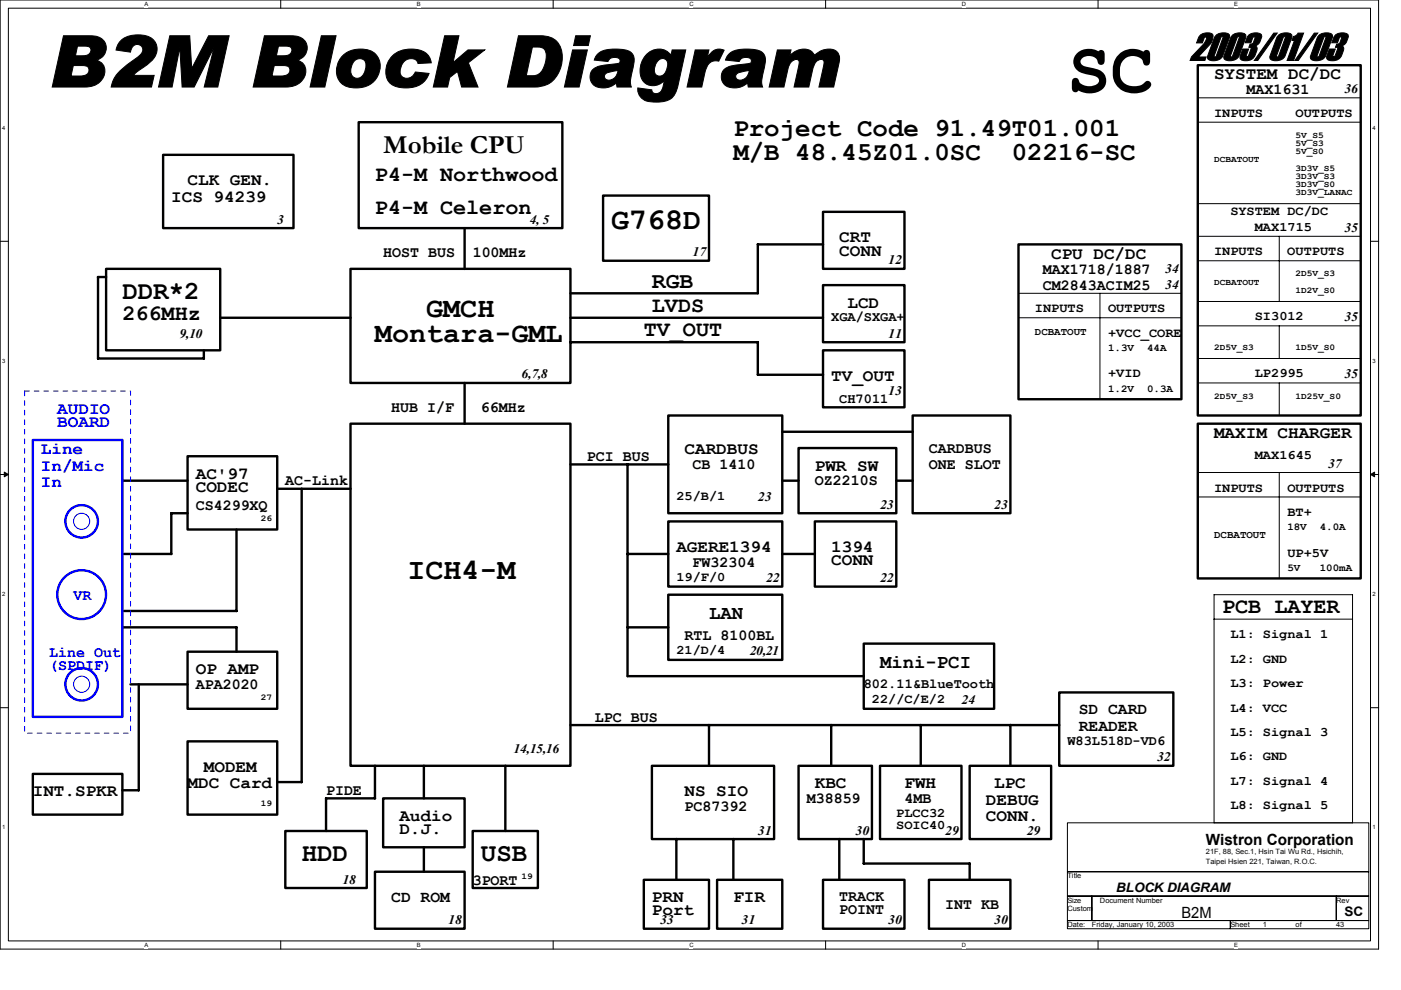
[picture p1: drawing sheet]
<svg xmlns="http://www.w3.org/2000/svg" width="297mm" height="210mm" viewBox="0 0 297 210" stroke-linecap="round" stroke-linejoin="round" font-family="sans-serif">
<path d="M0 0h292.3v201.2h-292.3zM1.8 1.7h288.8v197.8h-288.8z" fill="none" stroke="#000" stroke-width=".21"/>
<g fill="#fff">
<path d="M30.6 .2h.8v1.4h-.8z"/>
<path d="M30.6 199.7h.8v1.4h-.8z"/>
</g>
<path d="M59.5 0v1.7M59.5 199.5v1.7" fill="none" stroke="#000" stroke-width=".21"/>
<g fill="#fff">
<path d="M88.4 .2h.8v1.4h-.8z"/>
<path d="M88.4 199.7h.8v1.4h-.8z"/>
</g>
<path d="M117.3 0v1.7M117.3 199.5v1.7" fill="none" stroke="#000" stroke-width=".21"/>
<g fill="#fff">
<path d="M146.2 .2h.8v1.4h-.8z"/>
<path d="M146.2 199.7h.8v1.4h-.8z"/>
</g>
<path d="M175 0v1.7M175 199.5v1.7" fill="none" stroke="#000" stroke-width=".21"/>
<g fill="#fff">
<path d="M203.9 .2h.9v1.4h-.9z"/>
<path d="M203.9 199.7h.9v1.4h-.9z"/>
</g>
<path d="M232.8 0v1.7M232.8 199.5v1.7" fill="none" stroke="#000" stroke-width=".21"/>
<g fill="#fff">
<path d="M261.7 .2h.8v1.4h-.8z"/>
<path d="M261.7 199.7h.8v1.4h-.8z"/>
<path d="M.5 26.4h.6v1.4h-.6z"/>
<path d="M291 26.4h.7v1.4h-.7z"/>
<path d="M.5 75.9h.6v1.3h-.6z"/>
<path d="M291 75.9h.7v1.3h-.7z"/>
</g>
<path d="M0 51.2h1.8M290.6 51.2h1.7" fill="none" stroke="#000" stroke-width=".21"/>
<g fill="#fff">
<path d="M.5 125.3h.6v1.4h-.6z"/>
<path d="M291 125.3h.7v1.4h-.7z"/>
</g>
<path d="M0 100.6h1.8M290.6 100.6h1.7" fill="none" stroke="#000" stroke-width=".21"/>
<path d="M.9 100.1l.9 .5-.9 .5zM290.6 100.6l.8-.5v1z" fill="#000" stroke="#000" stroke-width=".21"/>
<g fill="#fff">
<path d="M.5 174.8h.6v1.3h-.6z"/>
<path d="M291 174.8h.7v1.3h-.7z"/>
</g>
<g fill="none" stroke="#000" stroke-width=".21">
<path d="M254 20.7h34.5M254 25.9h34.5M254 55.3h34.5M254 50.1h34.5M254 43.2h34.5M271.2 50.1v13.8M215.9 67.4h34.6M215.9 62.2h34.6M233.2 62.2v22.5M254 63.9h34.5M254 69.1h34.5M254 76h34.5"/>
<path d="M271.2 69.1v6.9M254 81.2h34.5M271.2 81.2v6.9M254 105.4h34.5M254 100.2h34.5M271.2 100.2v22.5M141.7 126.1h24.2v13.8h-24.2zM257.4 126.1v48.4M257.4 131.3h29.4M257.4 126.1h29.4M286.8 126.1v48.4M0 150.1h1.8"/>
<path d="M290.6 150.1h1.7M226.3 174.5h63.9v10.3h-63.9zM257.4 174.5h29.4M226.3 184.8h63.9v5.2h-63.9zM226.3 190h5.2v5.2h-5.2zM226.3 195.2h34.6v1.7h-34.6zM231.5 190h51.8v5.2h-51.8zM260.9 195.2h29.3v1.7h-29.3zM283.3 190h6.9v5.2h-6.9z"/>
</g>
<g fill="none" stroke="#000" stroke-width=".51">
<path d="M254 13.8h34.5v74.3h-34.5zM34.6 32.8h27.6v15.6h-27.6zM76 25.9h43.2v22.5h-43.2zM22.5 57h24.2v17.3h-24.2zM22.5 58.7h-1.7v17.3h22.4M74.3 57h46.6v24.2h-46.6zM98.5 48.4v8.6M127.9 41.5h22.4v13.8h-22.4zM160.7 51.8v10.4M160.7 51.8h13.8M174.5 44.9h17.3v12.1h-17.3zM215.9 51.8h34.6v32.8h-34.6z"/>
<path d="M43.2 74.3v1.7M46.7 67.4h27.6M120.9 67.4h53.6M120.9 72.6l39.8-.1v7h13.8M120.9 62.2h39.8M174.5 60.5h17.3v12.1h-17.3zM174.5 74.3h17.3v12.1h-17.3zM39.8 96.7h19v15.6h-19zM74.3 89.8h46.6v72.6h-46.6zM98.5 81.2v8.7M120.9 98.5h20.8M133.1 98.4v45h50.1"/>
<path d="M141.7 88.1h24.2v20.7h-24.2zM165.9 91.5h27.6M169.3 95h20.7v13.8h-20.7zM193.5 88.1h20.7v20.7h-20.7zM254 89.8h34.5v32.8h-34.5zM25.9 101.9h13.9M39.8 108.8h-3.5v8.7h-10.4M50.1 112.3l.1 17.2h-24.3M58.8 103.6h15.5M64 103.6v62.2M133.1 117.5h8.6M141.7 110.6h24.2v13.8h-24.2z"/>
<path d="M165.9 101.9h3.4M165.9 117.5h6.9M172.8 110.6h17.2v13.8h-17.2zM190 101.9h3.5M25.9 133h24.3l-.1 5.2M39.8 138.2h19v12.1h-19zM133.1 133h8.6M141.7 126.1h24.2v13.8h-24.2zM183.1 136.5h27.7v13.8h-27.7zM27.7 145.1h12.1M29.4 145.1v22.5M39.8 157.2h19v15.5h-19z"/>
<path d="M120.9 153.7h103.7M150.3 153.7v8.7M176.2 153.7v8.7M195.2 153.7v8.7M214.2 153.7v8.7M224.6 146.8h24.2v15.6h-24.2zM7 164.1h18.9v8.6h-18.9zM25.9 167.6h3.5M58.8 165.8h5.2M60.5 176.2h17.3v12.1h-17.3zM79.5 162.3v7h-10.4v6.9M81.2 169.3h17.3v10.3h-17.3z"/>
<path d="M89.9 162.3v7M89.9 179.6v5.2M100.2 176.2h13.8v12.1h-13.8zM107.1 162.3v13.9M138.2 162.4h25.9v15.5h-25.9zM143.4 177.9v8.6M155.5 177.9v8.6M169.3 162.4h15.6v15.5h-15.6zM177.9 177.9v8.6M183.1 177.9v5.2h22.5v3.4M186.6 162.4h17.3v15.5h-17.3zM205.6 162.4h17.3v15.5h-17.3z"/>
<path d="M79.5 184.8h19v12.1h-19zM136.5 186.5h13.8v10.4h-13.8zM152 186.5h13.9v10.4h-13.9zM174.5 186.5h17.3v10.4h-17.3zM197 186.5h17.2v10.4h-17.2z"/>
</g>
<g fill="none" stroke="#00f" stroke-width=".51">
<path d="M7 93.3h18.9v58.7h-18.9z"/>
<circle cx="17.3" cy="110.5" r="3.4"/>
<circle cx="17.3" cy="126.1" r="5.2"/>
<circle cx="17.3" cy="145.1" r="3.4"/>
</g>
<path d="M5.2 82.9h22.5v72.5h-22.5v-72.5" fill="none" stroke="#00f" stroke-width=".21" stroke-dasharray="1 1 1 1 1 1 1 1"/>
<g fill="none" stroke="#00f" stroke-width=".21">
<circle cx="17.3" cy="110.5" r="1.71"/>
<circle cx="17.3" cy="145.1" r="1.71"/>
</g>
<g font-size="15.2">
<text x="10.4" y="18.5">B2M Block Diagram</text>
<text x="226.3" y="19.6">SC</text>
</g>
<text font-size="8.8" x="252.2" y="12.8">2003/01/03</text>
<g font-size="6.4">
<text x="129.6" y="48.5">G768D</text>
<text x="86.4" y="122.8">ICH4-M</text>
</g>
<g font-size="6.1">
<text x="90.4" y="67.2">GMCH</text>
<text x="79.5" y="72.5">Montara-GML</text>
</g>
<g font-size="5.5">
<text x="155.5" y="28.8">Project Code 91.49T01.001</text>
<text x="81.2" y="32.4">Mobile CPU</text>
<text x="155.5" y="34">M/B 48.45Z01.0SC</text>
<text x="214.5" y="34">02216-SC</text>
<text x="25.9" y="63.3">DDR*2</text>
<text x="64" y="182.5">HDD</text>
<text x="102" y="182.5">USB</text>
</g>
<text font-size="4.8" x="138.2" y="61.1">RGB</text>
<g font-size="4.7">
<text x="79.5" y="38.4">P4-M Northwood</text>
<text x="79.5" y="45.4">P4-M Celeron</text>
<text x="25.9" y="67.8">266MHz</text>
<text x="136.5" y="71.3">TV_OUT</text>
<text x="138.2" y="66.1">LVDS</text>
<text x="259.1" y="130">PCB LAYER</text>
</g>
<g font-size="4.1">
<text x="150.3" y="131.3">LAN</text>
<text x="186.6" y="141.7">Mini-PCI</text>
</g>
<g font-size="3.6">
<text x="257.4" y="16.8">SYSTEM DC/DC</text>
<text x="39.8" y="39.3">CLK GEN.</text>
<text x="36.3" y="42.8">ICS 94239</text>
<text x="177.9" y="51.4">CRT</text>
<text x="177.9" y="54.2">CONN</text>
<text x="222.9" y="54.8">CPU DC/DC</text>
<text x="179.7" y="65.2">LCD</text>
<text x="176.2" y="80.8">TV_OUT</text>
<text x="257.4" y="92.9">MAXIM CHARGER</text>
<text x="41.5" y="101.5">AC'97</text>
<text x="145.1" y="96.3">CARDBUS</text>
<text x="172.8" y="99.8">PWR SW</text>
<text x="41.5" y="104.3">CODEC</text>
<text x="143.4" y="117">AGERE1394</text>
<text x="176.2" y="117">1394</text>
<text x="176.2" y="119.8">CONN</text>
<text x="41.5" y="142.9">OP AMP</text>
<text x="39.8" y="167.1">MDC Card</text>
<text x="43.2" y="163.7">MODEM</text>
<text x="172.8" y="167.1">KBC</text>
<text x="191.8" y="167.1">FWH</text>
<text x="210.8" y="167.1">LPC</text>
<text x="7" y="168.8">INT.SPKR</text>
<text x="145.1" y="168.8">NS SIO</text>
<text x="209" y="170.6">DEBUG</text>
<text x="84.7" y="174">Audio</text>
<text x="84.7" y="176.8">D.J.</text>
<text x="209" y="174">CONN.</text>
<text x="138.2" y="191.3">PRN</text>
<text x="155.5" y="191.3">FIR</text>
<text x="138.2" y="194.1">Port</text>
</g>
<g font-size="3.6" fill="#00f">
<text x="12.1" y="87.7">AUDIO</text>
<text x="12.1" y="90.5">BOARD</text>
<text x="8.7" y="96.3">Line</text>
<text x="8.7" y="99.8">In/Mic</text>
<text x="8.7" y="103.3">In</text>
</g>
<g font-size="3.5">
<text x="228.7" y="151.4">SD CARD</text>
<text x="228.7" y="155">READER</text>
<text x="82.9" y="191.2">CD ROM</text>
</g>
<g font-size="3.3">
<text x="264.3" y="20">MAX1631</text>
<text x="81.2" y="54.6">HOST BUS</text>
<text x="100.2" y="54.6">100MHz</text>
<text x="221.1" y="58">MAX1718/1887</text>
<text x="221.1" y="61.5">CM2843ACIM25</text>
<text x="82.9" y="87.4">HUB I/F</text>
<text x="102" y="87.4">66MHz</text>
<text x="124.4" y="97.7">PCI BUS</text>
<text x="146.9" y="99.5">CB 1410</text>
<text x="197" y="96">CARDBUS</text>
<text x="197" y="99.5">ONE SLOT</text>
<text x="60.5" y="102.9">AC-Link</text>
<text x="172.8" y="102.9">OZ2210S</text>
<text x="41.5" y="108.1">CS4299XQ</text>
<text x="146.9" y="120.2">FW32304</text>
<text x="145.1" y="135.8">RTL 8100BL</text>
<text x="41.5" y="146.1">APA2020</text>
<text x="126.1" y="153">LPC BUS</text>
<text x="69.1" y="168.6">PIDE</text>
<text x="145.1" y="172">PC87392</text>
<text x="171" y="170.3">M38859</text>
<text x="191.8" y="170.3">4MB</text>
<text x="255.7" y="179.2">Wistron Corporation</text>
<text x="100.2" y="187.6">3PORT</text>
<text x="177.9" y="191">TRACK</text>
<text x="177.9" y="193.8">POINT</text>
<text x="200.4" y="192.7">INT KB</text>
<text x="250.5" y="194.7">B2M</text>
</g>
<g font-size="3.3" fill="#00f">
<text x="15.6" y="127.1">VR</text>
<text x="10.4" y="139.2">Line Out</text>
<text x="10.4" y="142">(SPDIF)</text>
</g>
<g font-size="2.9">
<text x="176.2" y="68.1">XGA/SXGA+</text>
<text x="177.9" y="85.4">CH7011</text>
<text x="183.1" y="145.8">802.11&amp;BlueTooth</text>
<text x="226.3" y="157.9">W83L518D-VD6</text>
</g>
<g font-size="2.8">
<text x="285" y="19.8">36</text>
<text x="257.4" y="24.8">INPUTS</text>
<text x="274.7" y="24.8">OUTPUTS</text>
<text x="58.8" y="47.4">3</text>
<text x="112.3" y="47.4">4, 5</text>
<text x="260.9" y="45.5">SYSTEM DC/DC</text>
<text x="266" y="49">MAX1715</text>
<text x="285" y="49.1">35</text>
<text x="146.9" y="54.3">17</text>
<text x="188.3" y="56">12</text>
<text x="247" y="57.8">34</text>
<text x="257.4" y="54.1">INPUTS</text>
<text x="272.9" y="54.1">OUTPUTS</text>
<text x="247" y="61.2">34</text>
<text x="38.1" y="71.6">9,10</text>
<text x="188.3" y="71.6">11</text>
<text x="219.4" y="66.2">INPUTS</text>
<text x="234.9" y="71.4">+VCC_CORE</text>
<text x="234.9" y="66.2">OUTPUTS</text>
<text x="266" y="67.9">SI3012</text>
<text x="285" y="68.1">35</text>
<text x="110.6" y="80.2">6,7,8</text>
<text x="188.3" y="83.7">13</text>
<text x="234.9" y="80">+VID</text>
<text x="266" y="80">LP2995</text>
<text x="285" y="80.2">35</text>
<text x="266" y="97.3">MAX1645</text>
<text x="281.6" y="99.2">37</text>
<text x="143.4" y="105.9">25/B/1</text>
<text x="160.7" y="106.1">23</text>
<text x="186.6" y="107.9">23</text>
<text x="210.8" y="107.9">23</text>
<text x="257.4" y="104.2">INPUTS</text>
<text x="272.9" y="104.2">OUTPUTS</text>
<text x="272.9" y="109.4">BT+</text>
<text x="272.9" y="118">UP+5V</text>
<text x="143.4" y="123.2">19/F/0</text>
<text x="162.4" y="123.4">22</text>
<text x="186.6" y="123.4">22</text>
<text x="260.9" y="135.3">L1: Signal 1</text>
<text x="143.4" y="138.8">21/D/4</text>
<text x="159" y="139">20,21</text>
<text x="260.9" y="140.5">L2: GND</text>
<text x="184.9" y="149.1">22//C/E/2</text>
<text x="203.9" y="149.3">24</text>
<text x="260.9" y="145.7">L3: Power</text>
<text x="260.9" y="150.9">L4: VCC</text>
<text x="108.9" y="159.7">14,15,16</text>
<text x="245.3" y="161.4">32</text>
<text x="260.9" y="161.2">L6: GND</text>
<text x="260.9" y="156">L5: Signal 3</text>
<text x="260.9" y="166.4">L7: Signal 4</text>
<text x="190" y="173.3">PLCC32</text>
<text x="260.9" y="171.6">L8: Signal 5</text>
<text x="160.7" y="177">31</text>
<text x="181.4" y="177">30</text>
<text x="190" y="175.7">SOIC40</text>
<text x="200.4" y="177">29</text>
<text x="217.7" y="177">29</text>
<text x="72.6" y="187.3">18</text>
<text x="236.7" y="189.1">BLOCK DIAGRAM</text>
<text x="95" y="196">18</text>
<text x="140" y="196">33</text>
<text x="157.2" y="196">31</text>
<text x="188.3" y="196">30</text>
<text x="210.8" y="196">30</text>
<text x="285" y="194.3">SC</text>
</g>
<g font-size="2.2">
<text x="219.4" y="71">DCBATOUT</text>
<text x="234.9" y="74.4">1.3V</text>
<text x="243.2" y="74.4">44A</text>
<text x="234.9" y="83.1">1.2V</text>
<text x="243.2" y="83.1">0.3A</text>
<text x="272.9" y="112.4">18V</text>
<text x="279.8" y="112.4">4.0A</text>
<text x="257.4" y="114.2">DCBATOUT</text>
<text x="272.9" y="121.1">5V</text>
<text x="279.8" y="121.1">100mA</text>
</g>
<g font-size="1.9">
<text x="274.7" y="29.3">5V_S5</text>
<text x="257.4" y="34.4">DCBATOUT</text>
<text x="274.7" y="31">5V_S3</text>
<text x="274.7" y="32.7">5V_S0</text>
<text x="274.7" y="36.2">3D3V_S5</text>
<text x="274.7" y="37.9">3D3V_S3</text>
<text x="274.7" y="39.6">3D3V_S0</text>
<text x="274.7" y="41.3">3D3V_LANAC</text>
<text x="274.7" y="58.6">2D5V_S3</text>
<text x="257.4" y="60.3">DCBATOUT</text>
<text x="274.7" y="62.1">1D2V_S0</text>
<text x="257.4" y="74.2">2D5V_S3</text>
<text x="274.7" y="74.2">1D5V_S0</text>
<text x="257.4" y="84.5">2D5V_S3</text>
<text x="274.7" y="84.5">1D25V_S0</text>
<text x="55.3" y="110.4">26</text>
<text x="55.3" y="148.4">27</text>
<text x="55.3" y="170.9">19</text>
<text x="110.6" y="186.4">19</text>
</g>
<g font-size="1.5">
<text x="255.7" y="181">21F, 88, Sec.1, Hsin Tai Wu Rd., Hsichih,</text>
<text x="255.7" y="183.1">Taipei Hsien 221, Taiwan, R.O.C.</text>
<text x="226.3" y="186.2">Title</text>
<text x="226.3" y="191.4">Size</text>
<text x="233.2" y="191.4">Document Number</text>
<text x="283.3" y="191.4">Rev</text>
<text x="226.3" y="193.1">Custom</text>
<text x="226.3" y="196.6">Date:</text>
<text x="231.5" y="196.6">Friday, January 10, 2003</text>
<text x="260.9" y="196.6">Sheet</text>
<text x="267.8" y="196.6">1</text>
<text x="274.7" y="196.6">of</text>
<text x="283.3" y="196.6">43</text>
</g>
<g font-size="1.2">
<text x="30.6" y="1.3">A</text>
<text x="88.4" y="1.3">B</text>
<text x="146.2" y="1.3">C</text>
<text x="203.9" y="1.3">D</text>
<text x="261.7" y="1.3">E</text>
<text x=".5" y="27.5">4</text>
<text x="291" y="27.5">4</text>
<text x=".5" y="77">3</text>
<text x="291" y="77">3</text>
<text x=".5" y="126.4">2</text>
<text x="291" y="126.4">2</text>
<text x=".5" y="175.9">1</text>
<text x="291" y="175.9">1</text>
<text x="30.6" y="200.8">A</text>
<text x="88.4" y="200.8">B</text>
<text x="146.2" y="200.8">C</text>
<text x="203.9" y="200.8">D</text>
<text x="261.7" y="200.8">E</text>
</g>
</svg>
